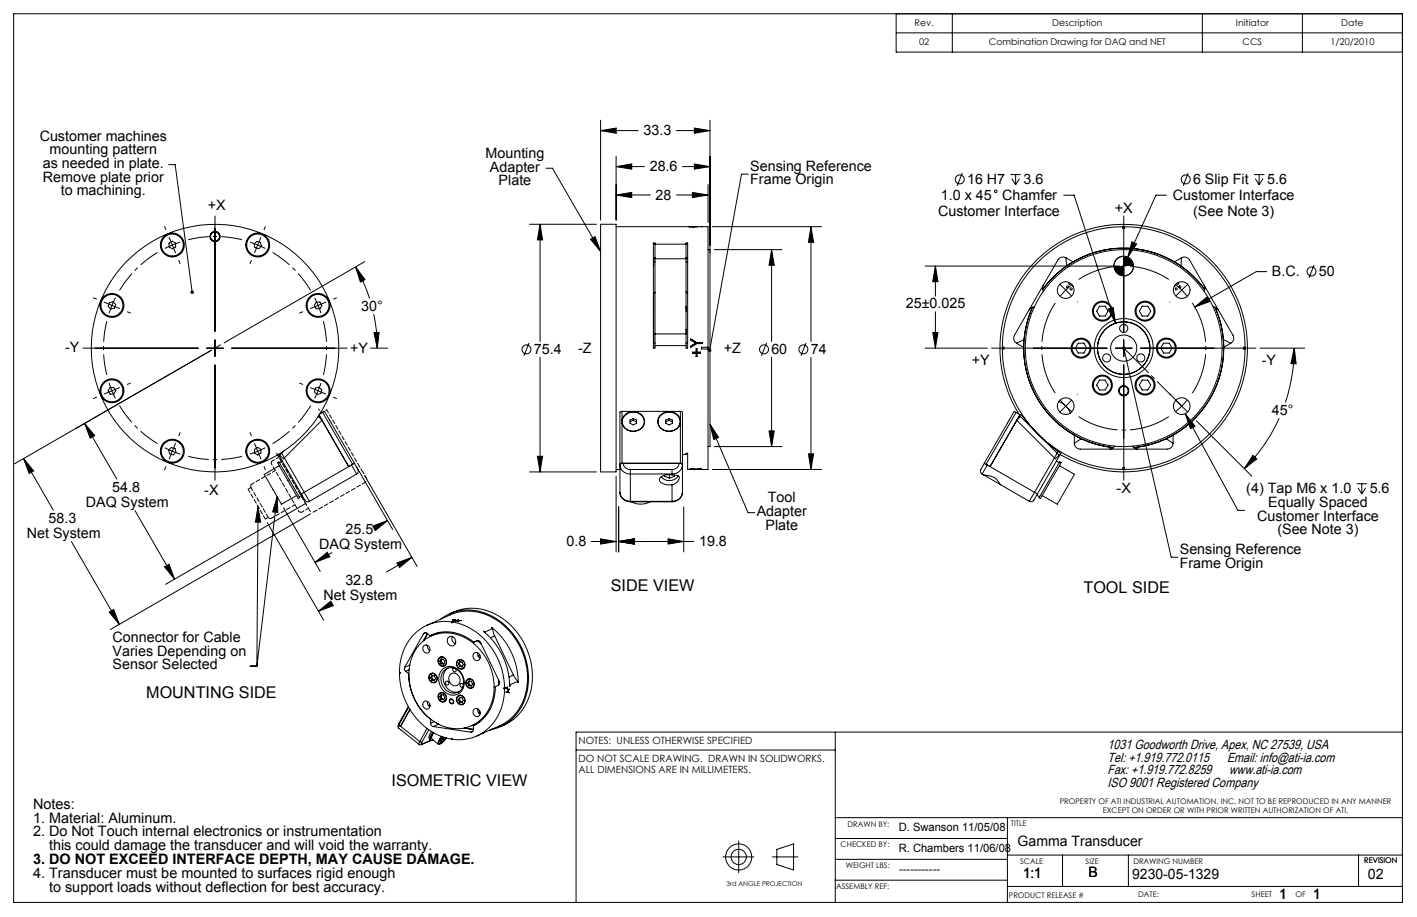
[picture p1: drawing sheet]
<svg xmlns="http://www.w3.org/2000/svg" width="432mm" height="279mm" viewBox="0 0 432 279" stroke-linecap="round" stroke-linejoin="round" font-family="sans-serif">
<g fill="none" stroke="#000" stroke-width=".3">
<path d="M4.2 4.2h423.2v270.8h-423.2zM273.1 4.2v11.7h154.3M273.1 10h154.3M290.2 4.2v11.7M366.4 4.2v11.7M396.9 4.2v11.7M183 36.6v30.5M183 39.8h11.5M183 39.8l4.8-.8v1.6zM206.1 39.8h10.3M211.6 39l4.8 .8-4.8 .8zM216.4 36.6v40.6"/>
<path d="M51.4 50.2h2l5.2 38.8M166.3 51.3h2l14.7 25.3M187.7 47.6v19.5M187.7 50.8h8.7M187.7 59.4h10.5M187.7 50.8l4.8-.8v1.5zM187.7 59.4l4.8-.8v1.6zM206.2 59.4h9.6M208 50.8h8.4M211 58.6l4.8 .8-4.8 .8zM211.6 50l4.8 .8-4.8 .7zM215.8 56.2v11.6"/>
<path d="M228 53.1h-2l-9.7 53.7M293.3 52.7l-1.6 3.9M307.9 53.2h3.1M308.3 54.4l1.2 1.9M309.5 53.2v3.1M310.7 54.4l-1.2 1.9M324.1 59.5h3.2l12.6 39M355.4 59.5h-3.2l-8.5 18.9M362.1 52.7l-1.6 3.9M382.1 53.2h3.2M382.5 54.4l1.2 1.9M383.7 53.2v3.1"/>
<path d="M384.9 54.4l-1.2 1.9M50.2 69l.4 1M51.5 74.1l1-.6 1 .6v1.1l-1 .6-1-.6zM51.5 72.3l1 2.3M52.5 74.6l1 2.4M52.5 74.6l-2.3 1.1M54.5 79.3l.4 1M54.9 73.8l-2.4 .8M65.5 65.8v35.2M76.2 73.8l2.3 .8M76.6 79.3l-.4 1M77.4 74.4l.8-.8 1.1 .2 .4 1.2-.9 .8-1.1-.3z"/>
<path d="M78.5 74.6l2.4 1.1M78.5 74.6l-.9 2.4M79.5 72.3l-1 2.3M80.9 69l-.4 1M111.1 79.7l-42.8 24.8M161.4 68.3h20.4M164.6 68.3l.7 4.8h-1.5zM164.6 68.3v35.8M180 72.9l1.3-.8 1.7 4.5zM183 68.3h4.7v75.5h-4.7zM187.7 69.1h28.1v36.7M199.2 79.8h.4"/>
<path d="M199.6 74.4v-.4h-.5v32h.5v-.7M199.6 74.4v4.4M199.6 78.5h-.4l-.1 2.6M199.6 74.4h9.5M199.6 78.8h9.5M199.6 78.8v22.9M209.1 74.4v-.4h.4v32h-.4v-.7M209.1 74.4v4.4M209.1 79.8h.4M209.1 78.8v22.9M209.1 78.5h.4M210 69.1h.1"/>
<path d="M211 69.1h.3M211 69.1h.1M211.3 69.1h.1M212.3 69.1h.1M213.8 69.1h.1M215.8 76.1h.6v60h-.6M217 69.1h33.3M217.6 76.1h20.7M235.1 76.1l.8 4.7h-1.5zM235.1 76.1v28M247.1 69.1v35M247.1 69.1l.8 4.7h-1.6z"/>
<path d="M324.8 78.5l.1 2.6M324.8 78.6a1.84 1.84 0 0 0-2.4 .6l-13.3 22.9a1.81 1.81 0 0 0 .7 2.5l2.1 1.2M324.8 78.6l2.2 1.2M327 79.8a30.7 30.7 0 0 1 30.9 0M327 79.8l-2.1 1.3M342.2 69.1a37 37 0 0 0-36.8 36.7M342.2 69.1h.5M342.2 69.1v.5h.5v-.5M342.4 65.8v35.2M342.4 78.1a2.95 2.95 0 0 0-3 3M342.7 69.1a37 37 0 0 1 36.7 36.7M344.9 73.7l1.5 .6-2.7 4.1z"/>
<path d="M357.9 79.8l2 1.3M360 78.6a1.84 1.84 0 0 1 2.5 .6l13.2 22.9a1.81 1.81 0 0 1-.7 2.5M360 78.6l-2.1 1.2M360 78.5l-.1 2.6M28.5 90.7l.9 .4M31.7 92.1l2.4 1M33.3 92.3l1.1-.4 .8 .8-.3 1.2-1.1 .3-.8-.9zM34.1 93.1l2.3 .9M34.1 93.1l-.9 2.3M35.2 90.7l-1.1 2.4M38.8 95l1 .4M92.3 95l-1 .4"/>
<path d="M95.9 90.7l1 2.4M96.3 92h1.2l.6 1.1-.6 1h-1.2l-.5-1zM96.9 93.1l-2.3 .9M96.9 93.1l.9 2.3M99.3 92.1l-2.4 1M102.6 90.7l-1 .4M108.4 81.4l2.8 3.8-1.4 .7zM108.4 81.4l2.3 4.6 1.9 4.9M113.9 95.7l.8 5.2 .3 5.2M199.1 89.6h.1M199.1 99.7h.1M199.1 94.4h.1"/>
<path d="M199.1 91.8h.1M199.1 93.7h.1M199.2 99.7v1.7M199.2 93.7v.7M199.2 89.6v2.2M199.2 91.8v1.9M199.2 94.4v5.3M199.6 89l-.4 .6M209.1 88.8l.4 .6M209.1 93.3v.8M209.1 94.1h.1M209.1 94.1v.8"/>
<path d="M281.9 81.1h59.3M285 81.1v9.1M285 95v11.1M285 81.1l.8 4.7h-1.6zM314.6 93.6a30.7 30.7 0 0 0-2.6 9.8M314.6 93.6a30.5 30.5 0 0 0 24.7 42.8M315.2 93.5l-1.2 .4-.4 .5M317.7 88.2a30.5 30.5 0 0 1 49.4 0M317.9 86.9l-.2 1 .3 .8M321.1 84.8h.1M323 86.6l1.8 1.8M324.8 88.4l-1.8 1.9"/>
<path d="M324.8 88.4l1.7 1.8M324.9 81.1a30.2 30.2 0 0 0-7.2 7.1M325.8 86a.32 .32 0 0 0 0 .6 .32 .32 0 0 0 .5-.2M326.6 86.7l-1.8 1.7M326.7 86.8l.3 .5M328.3 92h.1M335.1 93.3h1.7l.8 1.5-.8 1.5h-1.7l-.9-1.5zM337.7 94.2l1.5-.5 .7 4.8zM345.4 81.1a3 3 0 0 1-3 3M348.1 93.3h1.7l.9 1.5-.9 1.5h-1.7l-.9-1.5zM356.5 92h.1M358.1 86.8l-.3 .5"/>
<path d="M358.2 86.7l1.9 1.7M359.1 86.1a.33 .33 0 0 1 0 .5 .33 .33 0 0 1-.5-.2M359.9 81.1a30.2 30.2 0 0 1 7.2 7.1M360.1 88.4l1.7 1.9M360.1 88.4l-1.8 1.8M361.9 86.6l-1.8 1.8M363.7 84.8h.1M364.1 93.6l3.7-3.1 .8 1.4zM366.9 86.9l.3 1-.3 .8M369.7 93.5l1.1 .4 .5 .5M386 82.8h-3.2l-18.7 10.8M400.4 80.8l-1.5 3.9"/>
<path d="M25.3 106.1h35.1M33.2 116.7l.9 2.4M33.5 118.1h1.2l.6 1-.6 1h-1.2l-.6-1zM34.1 119.1l-2.4 1M34.1 119.1l1.1 2.3M36.4 118.1l-2.3 1M39.8 116.7l-1 .4M63 106.1h5.1M65.5 103.5v5.1M65.5 111.2v35.1M70.6 106.1h35.2M91.3 116.7l1 .4"/>
<path d="M94.6 118.1l2.3 1M96.1 118.3l1.1-.3 .8 .8-.2 1.1-1.2 .3-.8-.8zM96.9 119.1l2.4 1M96.9 119.1l-1 2.3M97.8 116.7l-.9 2.4M112.9 106.1h5.2M113.9 101.4l1.6-.1-.5 4.8zM161.2 104.5l-1.5 3.9M164.6 108.9v34.9M199.1 103.3h.1M199.1 103.4h.1M199.1 101.4h.1"/>
<path d="M199.2 103.4v1.2h.4M199.2 101.4v2M199.6 101.7v3.6M199.6 105.3h9.5M199.6 101.7h9.5M209.1 101.7v3.6M209.1 100.3v1.3M209.1 104.6h.4M212 104.6h.1M212.1 107.6v1h.3v-1M212.1 107.6h-1v-.3h1v-1h.3v1h1.1v.3h-1.1M212.1 108.6h.3"/>
<path d="M212.1 107.6h.1M212.3 104.4h1.7v.3h-1.7l-1.8 1.1v-.3l1.5-.9M212.3 104.4l-1.8-1.1v.3l1.5 1M212.3 104.4h.1M212.4 107.6h.1M215.8 106.3v36.8h-6.3v-5h-.4v.4h-1.1M215.8 105.8h-2v.5h2M215.8 105.8v.5M233.6 104.5l-1.6 3.9M235.1 108.9v27.2M245.6 104.5l-1.5 3.9M247.1 108.9v34.2"/>
<path d="M281.9 106.1h19M284.2 101.3h1.6l-.8 4.8zM302.2 106.1h35.2M305.4 106.3a37 37 0 0 0 36.8 36.8M305.4 105.8v.5M305.4 105.8h.5v.5h-.5M311.9 105.8a30.6 30.6 0 0 0 15.5 26.8M312 103.4l-2.2 1.2M312 103.4l-.1 2.4M328.6 104.6h1.7l.9 1.5-.9 1.5h-1.7l-.9-1.5zM335.1 115.8h1.7l.8 1.5-.8 1.5h-1.7l-.9-1.5zM339.9 106.1h5.1"/>
<path d="M340.9 119v.1M342.4 103.5v5.1M342.4 111.2v35.1M342.4 106.1l14.5 63.7h2.1M344 119v.1M347.5 106.1h35.2M348.1 115.8h1.7l.9 1.5-.9 1.5h-1.7l-.9-1.5zM354.6 104.6h1.7l.9 1.5-.9 1.5h-1.7l-.9-1.5zM372.8 103.4a28.2 28.2 0 0 0-2.6-9.8 30.5 30.5 0 0 1-24.7 42.8M372.8 103.4l2.3 1.2M372.8 103.4l.1 2.4M372.9 105.8a30.4 30.4 0 0 1-15.4 26.8"/>
<path d="M375 104.6l-2.1 1.2M379.4 106.3a37 37 0 0 1-36.7 36.8M379.4 105.8v.5M379.4 105.8h-.5v.5h.5M384 106.1h13.6M394.4 106.1l.6 4.7h-1.6zM394.4 106.1a53.7 53.7 0 0 1-2.7 16.5M7.2 139.7l3.1 3.8-1.4 .8zM7.2 139.7l9 15.7M23 130.6l41.4-23.9-60 34.6M25.8 129l9.8 17M25.8 129l3.1 3.7-1.4 .8z"/>
<path d="M29.4 121l-.9 .4M50.2 136.4l2.3 1.1M51.4 137.2l.8-.9 1.1 .4 .3 1.1-.8 .8-1.1-.3zM52.5 137.5l-1 2.3M52.5 137.5l2.4 .9M53.5 135.1l-1 2.4M54.9 131.8l-.4 1M76.2 131.8l.4 1M77.5 136.9l1-.6 1 .6v1.1l-1 .6-1-.6zM77.6 135.1l.9 2.4M78.5 137.5l-2.3 .9M78.5 137.5l1 2.3"/>
<path d="M80.9 136.4l-2.4 1.1M84.8 138.5l7 12M85.7 137.9l7 12.1M96.9 127l.1-.1 1.1 1.1-11.7 11.8-1.2-1.1 1.3-1.3M97.2 126.5l9.1 15.7M98.3 125.7l.6-.4 1.5 2.7 7.6 13.1-.5 .4M98.3 125.7l9.2 15.8M98.3 125.7l-.9 .5M101.6 121l1 .4M163.8 139h1.5l-.7 4.8zM189.5 128a3.5 3.5 0 0 1 3.7-2.6 3.5 3.5 0 0 1 3.2 3 3.5 3.5 0 0 1-3.2 3 3.5 3.5 0 0 1-3.7-2.5M189.5 125.3l-.6 .3v24.4"/>
<path d="M189.5 125.3v15.8M189.5 125.3h17.8M190.3 126.8a3.4 3.4 0 0 1 3.6-1.1 3.4 3.4 0 0 1 2.4 3 3.4 3.4 0 0 1-3.3 2.7 3.4 3.4 0 0 1-3.4-2.7l.3-1.4zM192 128l1-.5 1 .5v1l-1 .5-1-.5zM193 128.1l1 .5M193 127.5v.6M193 128.1l-1 .5M201.2 126.8a3.5 3.5 0 0 1 3.6-1.1 3.5 3.5 0 0 1 2.5 3 3.4 3.4 0 0 1-3.4 2.7 3.4 3.4 0 0 1-3.4-2.7l.3-1.4zM202.9 128l1-.5 1 .5v1l-1 .5-1-.5zM203.9 127.5v.6M203.9 128.1l1 .5M203.9 128.1l-1 .5"/>
<path d="M207.3 128a3.5 3.5 0 0 0-3.6-2.6 3.5 3.5 0 0 0-3.3 3 3.6 3.6 0 0 0 3.3 3 3.6 3.6 0 0 0 3.6-2.5M207.3 125.3l.7 .4v24.3M207.3 125.3v15.8M216.4 129.2l2.6 4.1-1.5 .6zM216.4 129.2l11.6 27h2M217.6 136.1h20.7M234.4 131.3h1.5l-.8 4.8zM246.3 138.3h1.6l-.8 4.8zM309.6 125.7l-.5-.4-1.5 2.7-7.7 13.1 .6 .4M309.6 125.7l-9.1 15.8M309.6 125.7l1.2 .7M310.5 126.2a37.7 37.7 0 0 1 24.7-57.1 37.7 37.7 0 0 1 44.4 43.5 37.7 37.7 0 0 1-56.5 25.9"/>
<path d="M310.9 126.9l11.8 11.8-1.1 1.1-11.8-11.8zM313.4 129h-.1M315.2 131.2h.1M317.3 133.3h.1M319.5 135.1l-.1 .1M321.1 127.4h.1M322.4 137.5a50.8 50.8 0 0 1-10.9-10.8l-.6-.4-9.2 15.9M322.4 137.5l.9 .6-7.2 12.4M322.4 137.5l-7.2 12.5M322.6 122.3a5.8 5.8 0 0 1 3.6 3.6M323 121.8l1.8 2M324.8 123.8l1.8 1.6"/>
<path d="M324.8 123.8l-1.8 1.8M326.5 122l-1.7 1.8M327.4 135a1.81 1.81 0 0 0 1.8 1.8h26.5a1.81 1.81 0 0 0 1.8-1.8M327.4 132.6l2.1 1.1M327.4 132.6v2.4M328.3 120.2h.1M329.5 133.7l-2.1 1.4M329.5 133.7a31.3 31.3 0 0 0 9.8 2.7M339.7 135.9l-.6 .7-1 .2M345.2 135.9l.6 .7 1 .2M355.4 133.7l2.1 1.4M355.4 133.7a31.3 31.3 0 0 1-9.8 2.7"/>
<path d="M356.5 120.2h.1M357.5 132.6l-2.1 1.1M357.5 132.6v2.4M358.3 122l3.6 3.6M361.2 126l2.9 3.9-1.3 .7zM361.2 126l16 29.5h2M361.8 121.8l-3.6 3.6M363.7 127.4h.1M364.6 128.2l16.8 16.9M381.8 138.7l1.2 1.1-3.8 3zM389.8 127.4a50.3 50.3 0 0 1-10.6 15.4M41.1 155.6l12.1 20.9"/>
<path d="M50.6 142.2l-.4 .9M78.6 154.3l.8 4.8h-1.6zM78.6 154.3l-.3 48.7M80.5 142.2l.4 .9M81.5 159.2l17.1 29.8M84.5 151.3l.2 4.8-1.6-.1zM84.5 151.3l-6.2 51.7M84.6 141l.4-.3 .3 .4 6 10.6-.4 .2zM85.1 141.9l-4.6 2.6 .3 .5 5 8.6 4.6-2.6M86 140.5l-.8 .5M86.4 154.7l11.2 19.4M91.8 150.5l1.1 1.8a.97 .97 0 0 0 1.4 .5"/>
<path d="M92 150.9l-.8 .5M92.7 150l-.9 .5M92.7 150l1.6 2.8M93.2 153.4l-42.8 24.6M94.7 156.6l-61.1 35.2M106.3 142.2l.8-.5 1.6 2.7M106.3 142.2l-13.6 7.8M107.5 141.5l-1.2 .7M108 141.2l1 1.8a1.04 1.04 0 0 1-.3 1.4M108.7 142.2l11 19.2M108.7 144.4l-14.4 8.4M111.1 144.9l16 27.7"/>
<path d="M118.1 158.6l-.3 .2M161.4 143.8h20.4M187.7 145.1v23.1M187.7 143.1h1.2M188.5 154.4v13.8M188.9 150a3.1 3.1 0 0 0 3.2 2.9M188.9 150a2.97 2.97 0 0 0 3.2 2.8M189.5 141.1l-.6 .4M189.5 141.1h17.8M192.1 143.1v1.3M192.1 143.1a2 2 0 0 1-2.2-1.9l-.8 .2a2.45 2.45 0 0 0 2.4 3h.6M192.1 152.8v.1"/>
<path d="M192.1 143.1h12.7M192.1 152.9h12.7M192.1 144.4h12.7M192.1 152.8h12.7M192.1 144.4v8.4M192.3 152.9a6.2 6.2 0 0 0 5.9 0M202.5 144.8v.3l1.5 .6M204 144.6v1.1M204.8 143.1v1.3M204.8 143.1a2.07 2.07 0 0 0 2.1-1.9l.9 .2a2.45 2.45 0 0 1-2.4 3h-.6M204.8 144.7l1.9 .3 .3 .3a2.44 2.44 0 0 1-2.2 2.4M204.8 144.7a3.4 3.4 0 0 0-3.9 1.3 2.69 2.69 0 0 0 3.4 1.7h.5"/>
<path d="M204.8 152.8v.1M204.8 144.4v.3M204.8 147.7v5.1M205.5 144.7v.4l-1.5 .6M206.7 145a3.2 3.2 0 0 1-5.2 .3M207.3 141.1l.7 .4M208 150a3.1 3.1 0 0 1-3.2 2.9M208 150a3 3 0 0 1-3.2 2.8M208.4 154.4v13.8M210.3 143.1h.1M211.5 143.1h.1M212.1 143l-1.8-.1 1.5 .1-1.5 .1"/>
<path d="M212.1 143l1.7-.1-1.4 .1 1.4 .1M212.1 143l-1.8 .1M212.1 143l1.7 .1M213.8 143.1h.1M217 143.1h33.3M299.3 144.4l.4 .3M299.7 144.7h.3a5 5 0 0 1 4.9 3M299.7 144.7l5.2 3M300 141.2l-1.1 1.8a1.04 1.04 0 0 0 .4 1.4M300.5 141.5l1.2 .7M301.7 142.2l-.9-.5-1.5 2.7M301.7 142.2l13.5 7.8"/>
<path d="M304.9 147.7l8.8 5.1M315.2 150l.9 .5M315.2 150l-1.5 2.8M315.9 150.9l.9 .5M316.1 150.5l-1 1.8a1.01 1.01 0 0 1-1.4 .5M321.9 140.5l.9 .5M322.8 141.9l4.6 2.6-.2 .5-5 8.6-4.6-2.6M322.9 140.7l.4 .3-6.2 10.9-.5-.2zM342.2 143.1h.5M342.2 143.1v-.5h.5v.5M413.4 147.4h3.1M413.8 148.6l1.2 1.9"/>
<path d="M415 147.4v3.1M416.1 148.6l-1.1 1.9M21.8 165l14.5 25.2M50.1 172.7l1.4-.8 1.7 4.6zM96 171.3l3.7-3 .8 1.4zM101.1 168.4l-5.1 2.9M113.6 160.3l4.5-1.7-3.7 3.1zM121 171.5l4.5-1.7-3.7 3.1zM125.5 169.8l-7.8 4.5M180.2 165h7.5M183 164.2l4.7 .8-4.7 .8zM188.5 165l4.8-.8v1.6z"/>
<path d="M188.5 165h22.9M203.6 164.2l4.8 .8-4.8 .8zM33.3 186.5l1.3-.8 1.7 4.5zM97 186.2l3.8-3 .8 1.3zM101.1 183.9l-4.1 2.3M128.5 195.7a11.8 11.8 0 0 1 16 .6 16.6 16.6 0 0 1 3.9 20.8 11.5 11.5 0 0 1-17.3 1.9 16.7 16.7 0 0 1-4.6-20.7zM129 193.1a.67 .67 0 0 1 1.1-.2l.9 .8M129 193.1l-5.7 10.2M129.1 196.8a1.17 1.17 0 0 1 1.8 .6 1.17 1.17 0 0 1-1.1 1.5l-.8-.7-.2-.7zM129.8 192.8l-.8 .3M130.2 190.5l7-3.1a15.9 15.9 0 0 1 18 4.9 20.3 20.3 0 0 1 2.9 23.7 15.5 15.5 0 0 1-8.6 6.4M130.2 193l-1.2 2.3"/>
<path d="M130.3 196.6l.1 1 .6 .7M130.3 193.1l-1.1 2.1M131 193.7a12.3 12.3 0 0 1 13.4 2M132 193.3l-1 .4M132 193.3l-.2 .3M133.7 192.7l-.1 .1M134.1 192.7l-2.7 1M134.4 188.6a14.8 14.8 0 0 1 18.5 1.1 21.2 21.2 0 0 1 6 25.7 13.7 13.7 0 0 1-9.4 7M136.6 194.3a1.43 1.43 0 0 1 2.1 .5 1.43 1.43 0 0 1-.8 2 1.61 1.61 0 0 1-1.3-2.5zM137 187a15.7 15.7 0 0 1 18.1 3 21 21 0 0 1 5 24.9 14.1 14.1 0 0 1-7.7 6.5M137.6 189.5a13.9 13.9 0 0 0-15.7 12.6l-.2 2.8 .2 .2h-.2M137.6 189.5v.2"/>
<path d="M137.8 194a1.73 1.73 0 0 0 1 2.1M137.8 189.5a20.3 20.3 0 0 1 15.9 18.7v1.4M137.8 189.5v.3l-.2-.1M137.8 189.6l-.2 .1M137.9 188.8l.4 .1M137.9 188.8l.5 .1M137.9 188.8v.1M138.1 189.3h.2l-.5 .2M138.1 189.3l-.5 .2M138.1 189.3v.1M138.3 188.9l-.3 .2 1-.2h-.5M138.3 188.9v.1"/>
<path d="M138.4 188.9h.1M138.5 188.9h.1M138.6 188.8l-.1 .1M138.6 188.8l-.2 .1M138.6 188.8h.1M138.7 189.2h.9zM139.5 189.1h1.2l-1 .1 .1 .2-.2-.2M139.7 188.8l-.1 .3M139.7 188.8v.5M139.7 188.8v.6M144.4 199.1a1.22 1.22 0 0 1 1.8 .5 1.22 1.22 0 0 1-.9 1.7 1.41 1.41 0 0 1-.9-2.2zM145.3 195.2a.82 .82 0 0 1 1.1 .5l5.8 12.1-.1 .8-1.1 .6a12.7 12.7 0 0 1-6.7 12v1.1"/>
<path d="M145.3 195.2l-.9 .5M145.4 195.2h-.1M145.4 195.2l1.3 1.1M145.6 198.9v.9l.7 .7M145.6 195.2l-1.2 .5M146.3 199.7l-.6 .2M147.4 192.3l.3 .3M147.4 192.3l-.1 .1a21.6 21.6 0 0 1 8 16.7l.1-.1M147.4 192.3v.2M147.7 192.6v.2M149.9 191.2a21.6 21.6 0 0 1 8 16.7M149.9 191.2l.2 .3"/>
<path d="M149.9 191.2v.1M150.1 191.5l.6 2.2M150.1 191.5l-2.4 1.1M150.7 193.7l5.8 12M150.7 193.7l-1.3 .6M76.2 203h2.1M121.7 205.1a20.7 20.7 0 0 0 14.7 19.9l1.2 .2M121.9 205l-.2 .1M123.3 203.3v.7l.3 .5M123.6 204.5l.9 .8M124.4 215.3l-3 5.4 .1 .2M124.5 205.3a17.9 17.9 0 0 0 6.7 13.9"/>
<path d="M124.5 215.5l-3 5.4M124.6 205.2l-.1 .1M124.7 204.1l-1.1 .4M124.8 203.1v-.4l-1.5 .6M124.9 216.2l-2.8 5.1M129 214a1.18 1.18 0 0 1 1.9 .4 1.18 1.18 0 0 1-1 1.6l-.9-.6-.2-.7zM130.3 213.7l.1 1.1 .6 .5M130.8 214.9h.2M130.9 214.6l.1 .6M131.1 205.4a1.45 1.45 0 0 1 2.1 .8 1.45 1.45 0 0 1-1.2 1.9 1.65 1.65 0 0 1-.9-2.7zM131.1 205.5a1.29 1.29 0 0 1 2 .7 1.29 1.29 0 0 1-1.2 1.7 1.49 1.49 0 0 1-.8-2.4zM131.2 206.5l.4-.7 .8 .1 .3 .8-.3 .7-.8-.1"/>
<path d="M131.2 206.5l.4 .8M131.2 219.2v1.2M131.3 219.2h-.1M131.6 206.3l-.4 .2M131.6 206.3l.3 .8M131.8 205.1l-.1 .1M131.8 205.8l-.2 .5M131.9 205.1l-.5 .2M131.9 207.1l-.3 .2M131.9 207.1l.6 .1M132.3 219.9l-1.1 .5M132.8 207.7h.1"/>
<path d="M133 207.6l-.5 .2M133.6 200.6a1.43 1.43 0 0 1 2.3 .4 1.43 1.43 0 0 1-1 2.1 1.68 1.68 0 0 1-1.3-2.5zM133.8 200.6a1.3 1.3 0 0 1 2 .5 1.3 1.3 0 0 1-.9 1.8 1.51 1.51 0 0 1-1.1-2.3zM133.9 211.2a1.46 1.46 0 0 1 2.1 .9 1.46 1.46 0 0 1-1.3 1.8 1.65 1.65 0 0 1-.8-2.7zM134 211.3a1.33 1.33 0 0 1 1.9 .7 1.33 1.33 0 0 1-.9 1.8 1.48 1.48 0 0 1-1.3-1 1.48 1.48 0 0 1 .3-1.5zM134.1 212.3l.3-.6 .8 .1 .3 .7-.3 .7-.8-.1M134.1 212.3l.3 .8M134.1 201.4l.3-.6 .8 .1 .3 .8-.3 .7-.8-.2M134.1 201.4l.3 .8M134.4 212.2l.4 .8M134.4 212.2l-.3 .1M134.4 201.3l.4 .8"/>
<path d="M134.4 201.3l-.3 .1M134.6 200.1l-.1 .1M134.6 211l-.1 .1M134.7 211.7l-.3 .5M134.7 200.8l-.3 .5M134.7 211l-.5 .2M134.7 200.1l-.5 .2M134.8 213h.5M134.8 213l-.4 .1M134.8 202.1l.5 .1M134.8 202.1l-.4 .1M135 203.8a4.3 4.3 0 0 1 6.4 3.5 3.6 3.6 0 0 1-2 4.2 3.6 3.6 0 0 1-4.4-1.2 4.8 4.8 0 0 1 0-6.5z"/>
<path d="M135.5 204.1a3.8 3.8 0 0 1 4.1 .1 3.8 3.8 0 0 1 1.7 3.6 3.1 3.1 0 0 1-2.1 3.3 3.1 3.1 0 0 1-3.7-1.3 4.1 4.1 0 0 1 0-5.7zM135.6 202.7h.1M135.6 213.6h.1M135.8 213.5l-.4 .2M135.8 202.6l-.4 .2M136.6 203.6a4.1 4.1 0 0 0-1.2 4.8 4.1 4.1 0 0 0 4.4 2.4M137.4 213l-.3 .3M137.4 205.3a1.98 1.98 0 0 1 2.6 1.1 1.98 1.98 0 0 1-1 2.6 2.1 2.1 0 0 1-2.1-1.3 2.1 2.1 0 0 1 .5-2.4zM138 214.3l-.4 .1M138.3 203.6a.56 .56 0 0 0-.4 .7 .56 .56 0 0 0 .7 .3 .56 .56 0 0 0 .3-.8M139.4 212.2a1.46 1.46 0 0 1 2.2 .5 1.46 1.46 0 0 1-.9 2.1 1.64 1.64 0 0 1-1.3-2.6zM139.5 201.3a1.45 1.45 0 0 1 2.1 .6 1.45 1.45 0 0 1-1.1 2 1.65 1.65 0 0 1-1-2.6z"/>
<path d="M139.5 212.3a1.31 1.31 0 0 1 2 .5 1.31 1.31 0 0 1-1 1.8 1.56 1.56 0 0 1-1-2.3zM139.6 201.3a1.32 1.32 0 0 1 1.9 .7 1.32 1.32 0 0 1-.9 1.7 1.45 1.45 0 0 1-1.3-.9 1.45 1.45 0 0 1 .3-1.5zM139.7 202.3l.4-.7 .7 .1 .4 .8-.4 .7-.7-.1M139.7 202.3l.4 .8M139.7 213.2l.4 .8M139.7 213.2l.4-.7 .7 .1 .4 .8-.4 .7-.7-.1M140 202.1l.4 .8M140 202.1l-.3 .2M140 213l.4 .8M140 213l-.3 .2M140.2 211.8l-.1 .1M140.2 200.9l-.1 .1"/>
<path d="M140.3 201.6l-.3 .5M140.3 212.5l-.3 .5M140.3 200.9l-.4 .3M140.3 211.8l-.4 .2M140.4 202.9l.5 .1M140.4 202.9l-.3 .2M140.4 213.8l.5 .1M140.4 213.8l-.3 .2M141.2 203.6h.2M141.2 208.6a.59 .59 0 0 0-.8-.2 .59 .59 0 0 0-.2 .8 .59 .59 0 0 0 .8 .2M141.2 214.4h.2M141.5 203.4l-.5 .3"/>
<path d="M141.5 214.3l-.5 .2M142.2 207.2a1.45 1.45 0 0 1 2.2 .6 1.45 1.45 0 0 1-1 2 1.62 1.62 0 0 1-1.2-2.6zM142.4 207.2a1.3 1.3 0 0 1 1.9 .7 1.3 1.3 0 0 1-1.1 1.7 1.49 1.49 0 0 1-.8-2.4zM142.5 208.1l.4-.6 .7 .1 .4 .8-.4 .7-.7-.2M142.5 208.1l.4 .8M142.8 208l-.3 .1M142.8 208l.4 .8M143 206.8l-.1 .1M143.1 207.5l-.3 .5M143.2 206.8l-.5 .2M143.2 208.8l-.3 .1M143.2 208.8l.5 .1"/>
<path d="M144 209.4h.2M144.3 209.3l-.5 .2M144.5 216.1a1.2 1.2 0 0 1 1.7 .7 1.2 1.2 0 0 1-1 1.5 1.35 1.35 0 0 1-.7-2.2zM145.6 216l.2 1.1 .5 .5M146.1 216.5l-.1 .2h.2M146.3 219.9l-2.6 1.2M151.9 207.1l.1 1.6M153.5 209.8l.2 .1M153.7 209.9a14.7 14.7 0 0 1-12.2 15.4l-2.4 .1-1.3-.2-.2-.2v.2M153.7 209.6l.5-.2v.3M153.7 209.6l-.2 .2M154 209.6l-.5 .2"/>
<path d="M154 209.6l.2 .1M154 209.5v.1M154.2 209.7l-.5 .2M154.4 210.7l.3 .1M154.6 209.4v.6zM154.6 210.7l.5 .3M154.6 209.9l.1 .1M154.6 210.6l.1 .1M154.7 210.6l-.5 .4 .5-.2M154.7 210.8l.4 .2M154.7 210.6l.5-.7-.5 .8M154.7 210.7l.4 .3"/>
<path d="M155.3 208.5l.1 .1M155.3 209h.1M155.4 208.6v.4M156.5 205.7l1.3 1.9M156.5 205.7l-1.4 .6M157.8 207.6l.1 .3M157.8 207.6l-2.4 1M157.8 207.8l.1 .1M121.4 220.8l-.2 .5 .3 .6M121.5 221.9l6.2 4.9M121.5 220.9l.6 .4M122.1 221.3l-.4-.3-.2 .9"/>
<path d="M122.1 221.3l5.8 4.7M127.7 226.8l.7 .1M127.9 226l.7 .1M127.9 226l-.2 .8M128.6 226.1l-.2 .6h.2M128.6 226.7l-.2 .2M130.1 222l-2.2 4M130.7 222.4l-2.1 3.7M131.2 220.4a.92 .92 0 0 0 .8 1M131.3 225.6l-2.9 1.3M131.5 222.9a1.66 1.66 0 0 0-.5 2.2M131.8 223.1a2.66 2.66 0 0 0-.7 2.4l.2 .1-2.7 1.1"/>
<path d="M132 221.4l11.5 1.7M132 223.2a2.49 2.49 0 0 0-.7 2.4l.7-.1M132.2 223.3l-.5 1-.1 .8 2 1.7M133 220.3l.6 .4M133.4 220.5l.1 .1M133.6 220.7l-1.6 .7M133.6 220.7h.2M133.8 225.7l.1 .1M134 225.8l.3 .3M134 225.4h.1M134 225.7l-.1 .1zM134.1 225.4l.3 .2"/>
<path d="M134.1 225.2l-.1 .2zM134.1 225.6l-.2-.1 .6 .4M134.2 225.2l.3 .3M134.2 225l.3 .2M134.3 224.9h.1M134.4 226l-.1 .1zM134.4 224.7l-.1 .1M134.5 224.6h.1M134.5 224.4a2.47 2.47 0 0 0-.9 2.4 3.3 3.3 0 0 0 2.4-1.9M134.5 224.7l.8 .5M134.5 225.2l.3 .3M134.5 225.1v.1z"/>
<path d="M134.6 224.5l.2 .1M134.6 224.4a2.11 2.11 0 0 0-.7 2.1 3.5 3.5 0 0 0 2-1.6M134.6 225l-.2-.2 .6 .4M134.8 224.6l.3 .2M134.9 224.5l-.1 .1 .1-.1M134.9 224.6l.5 .5M134.9 225.3l-.1 .2zM134.9 224.9l.2-.1zM135.1 224.6l.3 .2M135.3 225.1v.1zM135.4 224.7h.1M137.8 225.1l-.2 .1"/>
<path d="M141.4 221.9l2.9 .4M141.6 221.8l2.7 .4M144.1 222.8l-.6 .3M144.3 222.3a.73 .73 0 0 1-.8 .8M144.4 220.8l.4 .1M145.9 220.1l-.1 .1M149.5 222.4l.4-.2-.6 .3M149.5 222.4l-4.2 1.9M175.5 228.5h79M254.5 223.1v51.9M427.4 223.1h-251.9v51.9M225.1 256.3v9.6"/>
<path d="M236.7 258.8l5.1-1.7v8l-5.1-1.7zM254.5 249.1h172.9M254.5 255.5h52.5M307 249.1v25.9M220.3 261.1h9.4M235.4 261.1h7.8M254.5 261.8h52.5M254.5 268.2h52.5M307 260.5h120.4M307 270.1h120.4M323.8 260.5v9.6M343.9 260.5v9.6"/>
<path d="M414 260.5v9.6"/>
<circle cx="292.5" cy="54.7" r="1.36"/>
<circle cx="303.4" cy="58.3" r=".39"/>
<circle cx="361.3" cy="54.7" r="1.36"/>
<circle cx="52.5" cy="74.6" r="3.4"/>
<circle cx="52.5" cy="74.7" r="3.7"/>
<circle cx="65.5" cy="72.1" r="1.36"/>
<circle cx="65.5" cy="72.1" r="1.53"/>
<circle cx="65.5" cy="72.1" r="1.51"/>
<circle cx="78.5" cy="74.6" r="3.4"/>
<circle cx="78.5" cy="74.7" r="3.7"/>
<circle cx="34.1" cy="93.1" r="3.7"/>
<circle cx="34.1" cy="93.1" r="3.4"/>
<circle cx="96.9" cy="93" r="3.4"/>
<circle cx="96.9" cy="93.1" r="3.7"/>
<circle cx="324.7" cy="88.4" r="2.56"/>
<circle cx="325.3" cy="87.4" r=".32"/>
<circle cx="326.4" cy="88" r=".33"/>
<circle cx="335.9" cy="94.8" r="2.75"/>
<circle cx="335.9" cy="94.8" r="3"/>
<circle cx="342.4" cy="81.1" r="3"/>
<circle cx="348.9" cy="94.8" r="2.75"/>
<circle cx="348.9" cy="94.8" r="3"/>
<circle cx="358.4" cy="88" r=".31"/>
<circle cx="359.5" cy="87.4" r=".31"/>
<circle cx="360.1" cy="88.4" r="2.56"/>
<circle cx="399.7" cy="82.7" r="1.36"/>
<circle cx="34.1" cy="119.1" r="3.4"/>
<circle cx="34.1" cy="119.1" r="3.7"/>
<circle cx="65.5" cy="106.1" r="37.7"/>
<circle cx="96.9" cy="119.1" r="3.4"/>
<circle cx="96.9" cy="119.1" r="3.7"/>
<circle cx="160.4" cy="106.5" r="1.36"/>
<circle cx="232.8" cy="106.5" r="1.36"/>
<circle cx="244.8" cy="106.5" r="1.36"/>
<circle cx="329.4" cy="106.1" r="2.75"/>
<circle cx="329.4" cy="106.1" r="3"/>
<circle cx="335.9" cy="117.3" r="2.75"/>
<circle cx="335.9" cy="117.3" r="3.1"/>
<circle cx="337.2" cy="109.1" r="1.25"/>
<circle cx="342.4" cy="106.1" r="8"/>
<circle cx="342.4" cy="100.1" r="1.25"/>
<circle cx="342.4" cy="106.1" r="30"/>
<circle cx="342.4" cy="119.1" r="1.36"/>
<circle cx="342.4" cy="106.1" r="4"/>
<circle cx="342.4" cy="119.1" r="1.48"/>
<circle cx="342.4" cy="119.1" r="1.53"/>
<circle cx="342.4" cy="106.1" r="9"/>
<circle cx="347.6" cy="109.1" r="1.25"/>
<circle cx="348.9" cy="117.3" r="3"/>
<circle cx="348.9" cy="117.3" r="2.75"/>
<circle cx="355.4" cy="106.1" r="2.75"/>
<circle cx="355.4" cy="106.1" r="3"/>
<circle cx="52.5" cy="137.5" r="3.6"/>
<circle cx="52.5" cy="137.5" r="3.4"/>
<circle cx="78.5" cy="137.5" r="3.7"/>
<circle cx="78.5" cy="137.5" r="3.4"/>
<circle cx="324.7" cy="123.8" r="2.55"/>
<circle cx="360.1" cy="123.7" r="2.55"/>
<circle cx="136.3" cy="208.2" r=".58"/>
<circle cx="137.6" cy="213.7" r=".69"/>
<circle cx="137.6" cy="213.7" r=".62"/>
<circle cx="146.1" cy="217.2" r=".15"/>
<circle cx="134.4" cy="225.6" r=".11"/>
<circle cx="225.1" cy="261.1" r="2.33"/>
<circle cx="225.1" cy="261.1" r="4"/>
</g>
<path d="M48 76.9a34 34 0 0 0-11.6 11.6M73.7 73a34 34 0 0 0-16.4 0M32.5 97.9a34 34 0 0 0 0 16.3M94.7 88.5a34 34 0 0 0-11.6-11.6M98.5 114.2a34 34 0 0 0 0-16.3M36.4 123.6a34 34 0 0 0 11.6 11.6M57.3 139a34 34 0 0 0 16.4 0M83.1 135.2a34 34 0 0 0 11.6-11.6" fill="none" stroke="#000" stroke-width=".3" stroke-dasharray="15.2 1.3 1.3 1.3" stroke-dashoffset="8.9" stroke-linecap="butt"/>
<path d="M321.6 92.3a25 25 0 0 0 0 27.5M356.2 85.2a25 25 0 0 0-27.5 0M363.3 119.8a25 25 0 0 0 0-27.5M328.7 126.9a25 25 0 0 0 27.5 0" fill="none" stroke="#000" stroke-width=".3" stroke-dasharray="15.2 1.3 1.3 1.3" stroke-dashoffset="2.6" stroke-linecap="butt"/>
<path d="M94.4 155.5l.5 .5 .9-.1M111.3 147l.4-.6-.1-.8" fill="none" stroke="#000" stroke-width=".3" stroke-dasharray="1.3 .6" stroke-dashoffset=".8" stroke-linecap="butt"/>
<path d="M65.5 106l1.7-.9" fill="none" stroke="#000" stroke-width=".3" stroke-dasharray="15.2 1.3 1.3 1.3"/>
<path d="M342.4 106l17.7 17.7" fill="none" stroke="#000" stroke-width=".3" stroke-dasharray="15.2 1.3 1.3 1.3" stroke-dashoffset="4.6"/>
<path d="M97.9 125.8l.3-.2" fill="none" stroke="#000" stroke-width=".3" stroke-dasharray="1.3 .6"/>
<path d="M98.2 125.8l-1.2-1.2M98.2 125.6l1.4-.7" fill="none" stroke="#000" stroke-width=".3" stroke-dasharray="1.3 .6" stroke-dashoffset=".8"/>
<path d="M99.6 124.9l10.9 18.8M82.6 158l7.3-4.2M83.9 143.4l-7.3 4.2M94.4 155.5l-10-17.3" fill="none" stroke="#000" stroke-width=".3" stroke-dasharray="1.3 .6" stroke-dashoffset=".2"/>
<path d="M76.5 148.5l-.9 .5M80.8 158.1l.9-.5M111.6 145.6l-1.1-1.9" fill="none" stroke="#000" stroke-width=".3" stroke-dasharray="1.3 .6" stroke-dashoffset=".5"/>
<path d="M85 139.3l-2.2 1.2M91.8 156.1l2.2-1.2M93.3 153.7l-8.9-15.5M111.3 147l-15.5 8.9" fill="none" stroke="#000" stroke-width=".3" stroke-dasharray="1.3 .6" stroke-dashoffset=".3"/>
<path d="M82.6 141.2l8.5 14.7" fill="none" stroke="#000" stroke-width=".3" stroke-dasharray="1.3 .6" stroke-dashoffset=".7"/>
<path d="M76.4 148.3l5.4 9.5" fill="none" stroke="#000" stroke-width=".3" stroke-dasharray="1.3 .6" stroke-dashoffset="-.1"/>
<path d="M75.6 149l5.2 9.1" fill="none" stroke="#000" stroke-width=".3" stroke-dasharray="1.3 .6" stroke-dashoffset=".1"/>
<path d="M76.6 147.6l-.2 .7M81.8 157.8l.8 .2M82.8 140.5l-.2 .7M91.1 155.9l.7 .2" fill="none" stroke="#000" stroke-width=".3" stroke-dasharray="1.3 .6" stroke-dashoffset=".4"/>
<g fill="#000">
<path d="M58.1 88.7v.6l.5 .2v-.5v.5a.53 .53 0 0 0 .4-.8 .53 .53 0 0 0-.9 0zM84.5 151.3l.2 4.8-1.6-.1zM78.6 154.3l.8 4.8h-1.6zM215.9 106.3l-.2 .6 .4 .3 .2-.4-.2 .4a.54 .54 0 0 0 .7-.6 .54 .54 0 0 0-.9-.3zM180 72.9l1.3-.8 1.7 4.5zM216.4 129.2l2.6 4.1-1.5 .6zM361.2 126l2.9 3.9-1.3 .7zM342.1 105.6a.53 .53 0 0 0 0 .9 .53 .53 0 0 0 .8-.3 .53 .53 0 0 0-.6-.6l.1 .5-.1-.5z"/>
<path d="M339.4 81.1a2.95 2.95 0 0 0 3 3v-3zM342.4 78.1v3h3a3 3 0 0 0-3-3z"/>
<path d="M113.9 101.4l1.6-.1-.5 4.8zM108.4 81.4l2.8 3.8-1.4 .7zM97 186.2l3.8-3 .8 1.3zM121 171.5l4.5-1.7-3.7 3.1zM7.2 139.7l3.1 3.8-1.4 .8zM33.3 186.5l1.3-.8 1.7 4.5z"/>
<path d="M96 171.3l3.7-3 .8 1.4zM113.6 160.3l4.5-1.7-3.7 3.1zM50.1 172.7l1.4-.8 1.7 4.6zM25.8 129l3.1 3.7-1.4 .8zM235.1 76.1l.8 4.7h-1.5zM234.4 131.3h1.5l-.8 4.8zM246.3 138.3h1.6l-.8 4.8zM247.1 69.1l.8 4.7h-1.6zM211.6 50l4.8 .8-4.8 .7zM187.7 50.8l4.8-.8v1.5zM211.6 39l4.8 .8-4.8 .8zM183 39.8l4.8-.8v1.6zM211 58.6l4.8 .8-4.8 .8zM187.7 59.4l4.8-.8v1.6zM164.6 68.3l.7 4.8h-1.5zM163.8 139h1.5l-.7 4.8zM203.6 164.2l4.8 .8-4.8 .8zM188.5 165l4.8-.8v1.6zM188.5 165l4.8-.8v1.6zM183 164.2l4.7 .8-4.7 .8zM285 81.1l.8 4.7h-1.6zM284.2 101.3h1.6l-.8 4.8zM381.8 138.7l1.2 1.1-3.8 3zM394.4 106.1l.6 4.7h-1.6zM364.1 93.6l4.5-1.7-.8-1.4zM344.9 73.7l-1.2 4.7 2.7-4.1zM337.7 94.2l2.2 4.3-.7-4.8z"/>
</g>
<g font-size="4.9">
<text x="186.1" y="180.2">SIDE VIEW</text>
<text x="330.2" y="180.7">TOOL SIDE</text>
<text x="44.5" y="212.8">MOUNTING SIDE</text>
<text x="119.3" y="239.4">ISOMETRIC VIEW</text>
</g>
<g font-size="4.4">
<text x="196.1" y="41.2">33.3</text>
<text x="12.1" y="42.8">Customer machines</text>
<text x="15.1" y="47">mounting pattern</text>
<text x="13.1" y="51.2">as needed in plate.</text>
<text x="148" y="48.1">Mounting</text>
<text x="149.3" y="52.3">Adapter</text>
<text x="198" y="52.2">28.6</text>
<text x="228.6" y="52">Sensing Reference</text>
<text x="13.1" y="55.3">Remove plate prior</text>
<text x="18.5" y="59.5">to machining.</text>
<text x="152" y="56.5">Plate</text>
<text x="228.6" y="56.2">Frame Origin</text>
<text x="294.7" y="56.1">16 H7</text>
<text x="311.9" y="56.1">3.6</text>
<text x="363.6" y="56.1">6 Slip Fit</text>
<text x="386.1" y="56.1">5.6</text>
<text x="63.3" y="63.9">+X</text>
<text x="199.8" y="60.8">28</text>
<text x="285.9" y="65.7">Customer Interface</text>
<text x="286.7" y="60.9">1.0 x 45</text>
<text x="305.4" y="60.9">Chamfer</text>
<text x="339.7" y="65">+X</text>
<text x="357.4" y="60.9">Customer Interface</text>
<text x="363.6" y="65.7">(See Note 3)</text>
<text x="387.6" y="84.1">B.C.</text>
<text x="401.9" y="84.2">50</text>
<text x="110.1" y="94.7">30°</text>
<text x="276.1" y="94">25±0.025</text>
<text x="19.8" y="107.2">-Y</text>
<text x="106.7" y="107.5">+Y</text>
<text x="162.7" y="107.9">75.4</text>
<text x="176.2" y="107.5">-Z</text>
<text x="220.6" y="107.5">+Z</text>
<text x="235.1" y="107.9">60</text>
<text x="247.1" y="107.9">74</text>
<text x="296.2" y="111.1">+Y</text>
<text x="384.5" y="111.1">-Y</text>
<text x="387.6" y="126.4">45°</text>
<text x="34.2" y="149.8">54.8</text>
<text x="26.2" y="154.6">DAQ System</text>
<text x="62.3" y="150.7">-X</text>
<text x="234" y="153.1">Tool</text>
<text x="340.3" y="150.3">-X</text>
<text x="379.8" y="150.3">(4) Tap M6 x 1.0</text>
<text x="386.5" y="154.5">Equally Spaced</text>
<text x="417.4" y="150.3">5.6</text>
<text x="14.8" y="159.2">58.3</text>
<text x="230.6" y="157.3">Adapter</text>
<text x="233.3" y="161.4">Plate</text>
<text x="383.1" y="158.6">Customer Interface</text>
<text x="8.2" y="164">Net System</text>
<text x="97.3" y="167.4">DAQ System</text>
<text x="105.3" y="162.6">25.5</text>
<text x="172.7" y="166.4">0.8</text>
<text x="213" y="166.4">19.8</text>
<text x="389.2" y="162.8">(See Note 3)</text>
<text x="359.5" y="168.8">Sensing Reference</text>
<text x="359.5" y="172.9">Frame Origin</text>
<text x="105.2" y="178.1">32.8</text>
<text x="98.6" y="182.9">Net System</text>
<text x="34.3" y="195.6">Connector for Cable</text>
<text x="34.3" y="199.8">Varies Depending on</text>
<text x="34.3" y="204">Sensor Selected</text>
<text x="10.1" y="246.4">Notes:</text>
<text x="10.1" y="250.7">1. Material: Aluminum.</text>
<text x="10.1" y="254.9">2. Do Not Touch internal electronics or instrumentation</text>
<text x="310.1" y="257.6">Gamma Transducer</text>
<text x="10.1" y="263.3">3. DO NOT EXCEED INTERFACE DEPTH, MAY CAUSE DAMAGE.</text>
<text x="15" y="259.1">this could damage the transducer and will void the warranty.</text>
<text x="10.1" y="267.5">4. Transducer must be mounted to surfaces rigid enough</text>
<text x="311.8" y="267.7">1:1</text>
<text x="331.7" y="267.3">B</text>
<text x="345" y="267.8">9230-05-1329</text>
<text x="416.9" y="267.8">02</text>
<text x="15" y="271.7">to support loads without deflection for best accuracy.</text>
<text x="389.8" y="273.8">1</text>
<text x="400.2" y="273.8">1</text>
</g>
<g font-size="4">
<text x="337.5" y="228.2">1031 Goodworth Drive, Apex, NC 27539, USA</text>
<text x="337.5" y="232.1">Tel: +1.919.772.0115</text>
<text x="373.9" y="232.1">Email: info@ati-ia.com</text>
<text x="337.5" y="235.9">Fax: +1.919.772.8259</text>
<text x="337.5" y="239.8">ISO 9001 Registered Company</text>
<text x="374.6" y="235.9">www.ati-ia.com</text>
</g>
<g font-size="3.5">
<text x="273.9" y="253.1">D. Swanson 11/05/08</text>
<text x="273.9" y="259.6">R. Chambers 11/06/08</text>
<text x="274" y="266">-----------</text>
</g>
<g font-size="3">
<text x="176.3" y="226.6">NOTES: UNLESS OTHERWISE SPECIFIED</text>
<text x="176.3" y="232.2">DO NOT SCALE DRAWING. DRAWN IN SOLIDWORKS.</text>
<text x="176.3" y="235.4">ALL DIMENSIONS ARE IN MILLIMETERS.</text>
</g>
<g font-size="2.8">
<text x="278.7" y="7.9">Rev.</text>
<text x="320.7" y="7.9">Description</text>
<text x="376.6" y="7.9">Initiator</text>
<text x="408.7" y="7.9">Date</text>
<text x="280.1" y="13.7">02</text>
<text x="301.3" y="13.7">Combination Drawing for DAQ and NET</text>
<text x="378.7" y="13.7">CCS</text>
<text x="405.4" y="13.7">1/20/2010</text>
</g>
<g font-size="2.4">
<text x="322.9" y="245.1">PROPERTY OF ATI INDUSTRIAL AUTOMATION, INC. NOT TO BE REPRODUCED IN ANY MANNER</text>
<text x="258.3" y="251.9">DRAWN BY:</text>
<text x="308.1" y="251.7">TITLE</text>
<text x="336.1" y="247.8">EXCEPT ON ORDER OR WITH PRIOR WRITTEN AUTHORIZATION OF ATI.</text>
<text x="256.2" y="258.1">CHECKED BY:</text>
<text x="310.9" y="263.1">SCALE</text>
<text x="330.8" y="263.1">SIZE</text>
<text x="345.4" y="263.1">DRAWING NUMBER</text>
<text x="415.7" y="263.1">REVISION</text>
<text x="257.8" y="264.6">WEIGHT LBS:</text>
<text x="254.8" y="270.8">ASSEMBLY REF:</text>
<text x="307.4" y="273.5">PRODUCT RELEASE #</text>
<text x="346.8" y="273.4">DATE:</text>
<text x="381.4" y="273.4">SHEET</text>
<text x="394.8" y="273.4">OF</text>
</g>
<text font-size="2" x="221.4" y="269.9">3rd ANGLE PROJECTION</text>
</svg>
